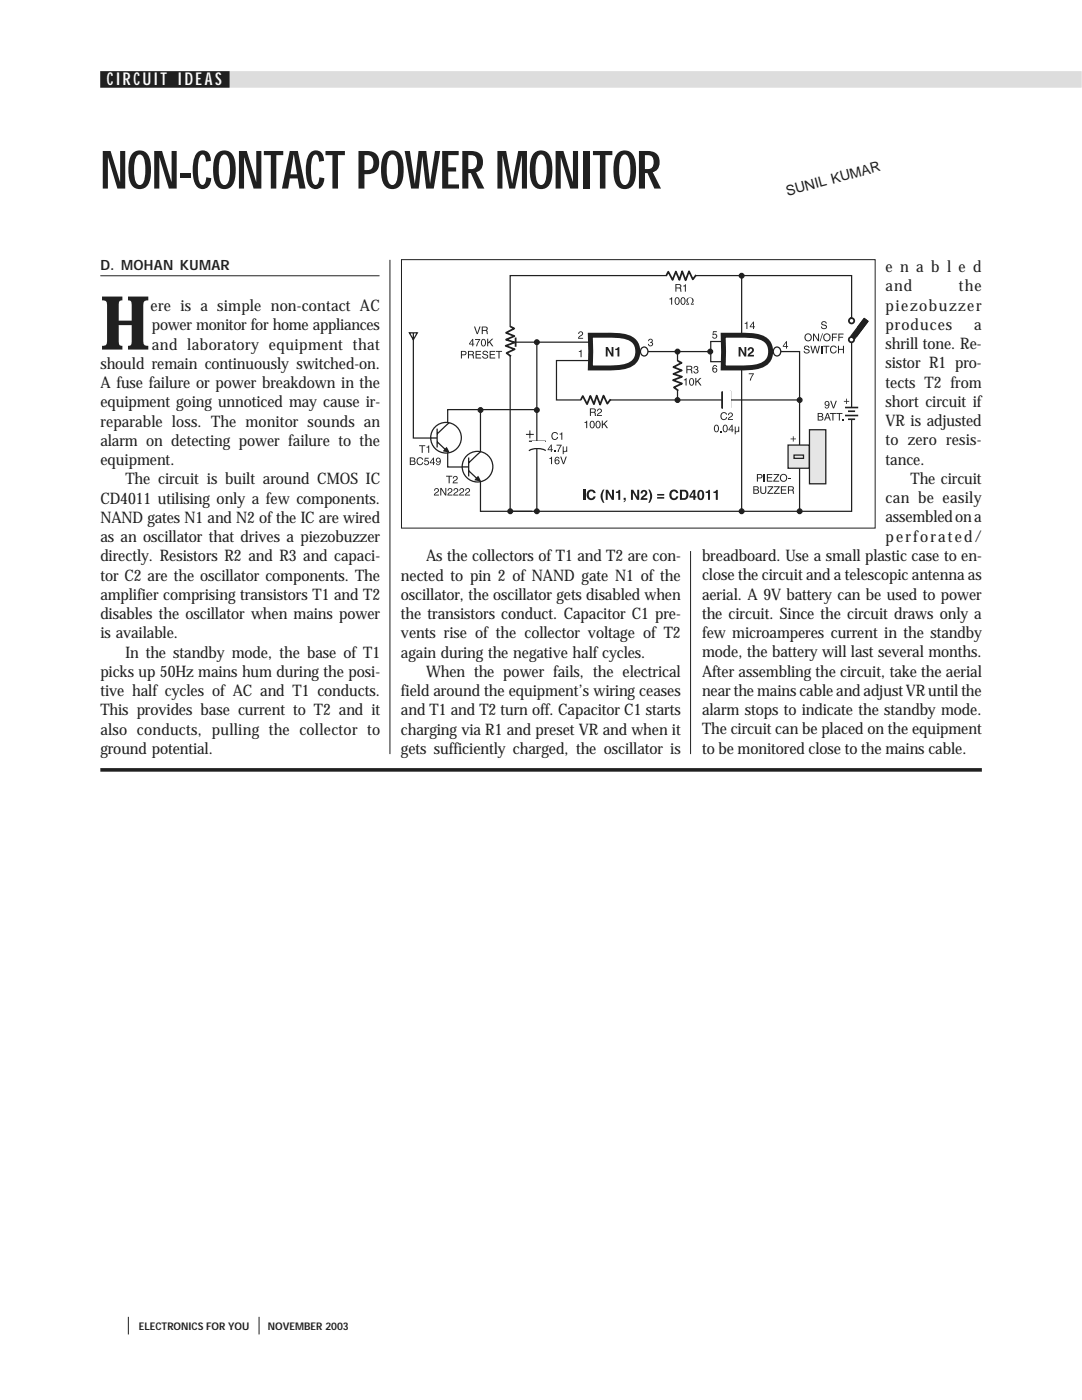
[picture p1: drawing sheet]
<svg xmlns="http://www.w3.org/2000/svg" width="216mm" height="279mm" viewBox="0 0 216 279" stroke-linecap="round" stroke-linejoin="round" font-family="sans-serif">
<path d="M20.2 14.4h195.5v2.9h-195.5z" fill-rule="evenodd" fill="#dcdddf" stroke="#dcdddf" stroke-width=".34"/>
<path d="M20.2 14.4h25.4v2.9h-25.4z" fill-rule="evenodd" fill="#231f1f" stroke="#231f1f" stroke-width=".34"/>
<path d="M20 55h55.7M77.8 51.9v98.6M137.8 110v40.5M25.6 262.8v3.5M51.7 262.8v3.5" fill="none" stroke="#231f1f" stroke-width=".2"/>
<path d="M101.8 55h68.1v47h-68.1z" fill="none" stroke="#231f1f" stroke-width=".25"/>
<g fill="#fff">
<path d="M101.2 65.3h1.4v5.7h-1.4z"/>
<path d="M101.1 65.4h1.3v5.6h-1.3z"/>
</g>
<path d="M101.8 65.2l.8 .4-1.6 .8 1.6 .7-1.6 .7 1.7 .5-1.8 .7 1.8 .7-1.6 .8 .9 .6M102.9 67.4v1.8" fill="none" stroke="#231f1f" stroke-width=".35"/>
<path d="M102.9 68.3h17M128.6 70.2h13.2" fill="none" stroke="#231f1f" stroke-width=".25"/>
<path d="M128 69.5a.85 .85 0 0 1 1.3 .3 .85 .85 0 0 1-.5 1.2 .86 .86 0 0 1-1-.4 .86 .86 0 0 1 .2-1.1z" fill-rule="evenodd" fill="#fff" stroke="#231f1f" stroke-width=".25"/>
<path d="M117.8 66.9h2.3a14.9 14.9 0 0 1 5.7 .7 3.1 3.1 0 0 1 1.4 3.4 3.1 3.1 0 0 1-2.9 2.2l-1.7 .2h-4.8z" fill-rule="evenodd" fill="#fff" stroke="#231f1f" stroke-width=".99" stroke-linecap="butt"/>
<g fill="#231f1f">
<path d="M120.9 69.3h.4l.7 1.3v-1.3h.4v1.8h-.4l-.8-1.3v1.3h-.3z" fill-rule="evenodd"/>
<path d="M122.8 69.6l.3-.1 .2-.2h.3v1.8h-.4v-1.2h-.4z" fill-rule="evenodd"/>
</g>
<path d="M117.6 72h-6.6v7.8h48.5M135.2 70.1v9.7M154.9 70.2h4.6v31.7" fill="none" stroke="#231f1f" stroke-width=".25"/>
<g fill="#fff">
<path d="M134.5 72.2h1.5v5.6h-1.5z"/>
<path d="M134.5 72.2h1.3v5.6h-1.3z"/>
</g>
<path d="M135.2 72l.8 .4-1.6 .9 1.6 .6-1.6 .7 1.7 .6-1.8 .7 1.8 .7-1.6 .7 .9 .7" fill="none" stroke="#231f1f" stroke-width=".35"/>
<g fill="#231f1f">
<path d="M137 73v1.5h.2v-.6h.6l.2 .6h.2l-.3-.7 .2-.2v-.4zM137.2 73.2h.6l.1 .4-.7 .1z" fill-rule="evenodd"/>
<path d="M138.6 73.1l.3-.1 .4 .2v.2l-.2 .3 .2 .1a.44 .44 0 0 1-.1 .7h-.5l-.3-.3v-.1h.2l.1 .2 .2 .1 .3-.3-.1-.2-.3-.1v-.1l.3-.1-.1-.4-.3 .1-.1 .2h-.2z" fill-rule="evenodd"/>
<path d="M136.5 75.7l.5-.2v1.4h-.2v-1h-.3z" fill-rule="evenodd"/>
<path d="M137.8 75.7l.2-.1a.72 .72 0 0 1 0 1.2 .72 .72 0 0 1-.2-1.1zM137.7 75.5l-.2 .7a.55 .55 0 0 0 .5 .8 .55 .55 0 0 0 .5-.8 .57 .57 0 0 0-.2-.6 .57 .57 0 0 0-.6-.1z" fill-rule="evenodd"/>
<path d="M138.7 75.4h.2v.8l.8-.8h.3l-.7 .6 .7 .9h-.3l-.5-.7-.3 .2v.5h-.2z" fill-rule="evenodd"/>
</g>
<g fill="#fff">
<path d="M116.1 79h5.6v1.5h-5.6z"/>
<path d="M116.1 79.3h5.6v1.3h-5.6z"/>
</g>
<path d="M121.8 79.7l-.6 .9-.8-1.6-.7 1.7-.6-1.7-.6 1.7-.7-1.7-.7 1.7-.8-1.7-.4 .8" fill="none" stroke="#231f1f" stroke-width=".35"/>
<g fill="#231f1f">
<path d="M117.7 81.5v1.5h.2v-.6h.7l.1 .6h.3l-.3-.7 .2-.2-.1-.4zM117.9 81.7h.6l.1 .4-.7 .1z" fill-rule="evenodd"/>
<path d="M119.2 81.7a.52 .52 0 0 1 .9 .2 .52 .52 0 0 1-.5 .7l-.3 .2h.8v.2h-1l.2-.4 .5-.4 .1-.2-.3-.3-.2 .1-.1 .3h-.2z" fill-rule="evenodd"/>
<path d="M116.6 84.3l.6-.3v1.5h-.2v-1.1h-.4z" fill-rule="evenodd"/>
<path d="M118 84.2l.2-.1a.72 .72 0 0 1 0 1.2 .72 .72 0 0 1-.2-1.1zM117.9 84l-.2 .7a.55 .55 0 0 0 .5 .8 .55 .55 0 0 0 .5-.8 .57 .57 0 0 0-.2-.5 .57 .57 0 0 0-.6-.2z" fill-rule="evenodd"/>
<path d="M119.2 84.2l.1-.1a.72 .72 0 0 1 0 1.2 .72 .72 0 0 1-.1-1.1zM119.1 84l-.3 .7a.55 .55 0 0 0 .5 .8 .55 .55 0 0 0 .5-.8 .57 .57 0 0 0-.1-.5 .57 .57 0 0 0-.6-.2z" fill-rule="evenodd"/>
<path d="M120.1 83.9h.2v.8l.7-.8h.3l-.6 .6 .6 1h-.2l-.6-.8-.2 .2v.6h-.2z" fill-rule="evenodd"/>
<path d="M94.6 65.2h.2l.4 1.3 .5-1.3h.2l-.6 1.5h-.2z" fill-rule="evenodd"/>
<path d="M96.1 65.2v1.5h.2v-.7l.7 .1 .1 .6h.3l-.3-.8 .2-.1-.1-.5zM96.3 65.3l.7 .1 .1 .4-.8 .1z" fill-rule="evenodd"/>
<path d="M94.3 67.6l-.7 1.2h.6v.3h.2v-.3h.2v-.2h-.2v-1zM94.2 67.9v.7h-.4z" fill-rule="evenodd"/>
<path d="M94.8 67.7h1l-.6 1.4h-.2l.1-.3 .5-1h-.8z" fill-rule="evenodd"/>
<path d="M96.3 67.9l.2-.1a.72 .72 0 0 1 0 1.2 .72 .72 0 0 1-.2-1.1zM96.2 67.7l-.2 .7a.55 .55 0 0 0 .5 .8 .55 .55 0 0 0 .5-.8 .57 .57 0 0 0-.2-.6 .57 .57 0 0 0-.6-.1z" fill-rule="evenodd"/>
<path d="M97.2 67.6h.2v.7l.7-.7h.3l-.6 .6 .6 .9h-.2l-.5-.7-.3 .2v.5h-.2z" fill-rule="evenodd"/>
<path d="M92.2 70.2h.5l.1 .4-.6 .1zM92 70v1.5h.2v-.6l.7-.1a.44 .44 0 0 0 .2-.5 .44 .44 0 0 0-.5-.3z" fill-rule="evenodd"/>
<path d="M93.4 70v1.5h.2v-.6h.7l.1 .6h.2l-.2-.7 .1-.2v-.4zM93.6 70.2h.6l.1 .4-.7 .1z" fill-rule="evenodd"/>
<path d="M94.9 70h1.1v.2h-.9v.5h.8v.2h-.8v.5h.9v.1h-1.1z" fill-rule="evenodd"/>
<path d="M96.5 70.1a.57 .57 0 0 1 .9 .4h-.2l-.2-.3-.5 .1v.3l.8 .2a.56 .56 0 0 1-.3 .8 .56 .56 0 0 1-.8-.3v-.2h.2a.39 .39 0 0 0 .4 .3 .39 .39 0 0 0 .4-.4l-.3-.1a.56 .56 0 0 1-.6-.4z" fill-rule="evenodd"/>
<path d="M97.7 70h1.1v.2h-.9v.5h.8v.2h-.8v.5h.9v.1h-1.1z" fill-rule="evenodd"/>
<path d="M99 70h1.2v.2h-.5v1.3h-.2v-1.3h-.5z" fill-rule="evenodd"/>
</g>
<path d="M107.1 68.3v33.7" fill="none" stroke="#231f1f" stroke-width=".25"/>
<path d="M106.2 88.2h2.5v1.2h-2.5z" fill="#fff"/>
<path d="M105.5 88.1h3.4M108.9 90a3.3 3.3 0 0 0-3.3 0" fill="none" stroke="#231f1f" stroke-width=".25"/>
<path d="M104.9 86.7h1.6M105.7 85.9v1.6" fill="none" stroke="#231f1f" stroke-width=".2"/>
<path d="M106.2 88.2h2.5v1.2h-2.5z" fill="#fff"/>
<g fill="#231f1f">
<path d="M110.2 86.4a.67 .67 0 0 1 1.1 .3h-.2l-.1-.2a.49 .49 0 0 0-.7 .2 .64 .64 0 0 0 .4 .9l.3-.1 .2-.3h.2a.72 .72 0 0 1-1 .6 .72 .72 0 0 1-.3-1.1z" fill-rule="evenodd"/>
<path d="M111.7 86.6l.5-.3v1.5h-.2v-1.1h-.3z" fill-rule="evenodd"/>
<path d="M110 88.7l-.7 1.1h.6v.4h.2v-.4h.2v-.1h-.2v-1zM109.9 89v.7h-.5z" fill-rule="evenodd"/>
<path d="M111.1 88.8h1l-.6 1.4h-.2v-.3l.6-1h-.8z" fill-rule="evenodd"/>
<path d="M112.3 89.1h.2v.7l.2 .3 .3-.2v-.8h.2v1.1h-.2v-.2l-.1 .2h-.4v.4h-.2z" fill-rule="evenodd"/>
<path d="M109.6 91.4l.6-.2v1.4h-.2v-1h-.4z" fill-rule="evenodd"/>
<path d="M110.9 91.2a.76 .76 0 0 0-.3 .9 .76 .76 0 0 0 .8 .5 .49 .49 0 0 0 .2-.6 .49 .49 0 0 0-.6-.3l-.2 .2 .2-.5 .2-.1 .4 .2-.2-.3zM110.9 92.2a.32 .32 0 0 1 .6 0 .32 .32 0 0 1-.6 0z" fill-rule="evenodd"/>
<path d="M111.8 91.1h.2l.4 1.3 .5-1.3h.2l-.6 1.5h-.2z" fill-rule="evenodd"/>
</g>
<path d="M110.6 90h.2v.2h-.2z" fill="#231f1f"/>
<path d="M144.1 78.1v3.4M145.8 78v3.4" fill="none" stroke="#231f1f" stroke-width=".25"/>
<path d="M144.3 78.1h1.4v3.4h-1.4z" fill="#fff"/>
<g fill="#231f1f">
<path d="M143.9 82.5a.67 .67 0 0 1 1.2 .2h-.2l-.1-.2a.49 .49 0 0 0-.8 .2 .64 .64 0 0 0 .5 1l.3-.2 .1-.3h.2a.72 .72 0 0 1-1 .6 .72 .72 0 0 1-.3-1.1z" fill-rule="evenodd"/>
<path d="M145.4 82.5a.52 .52 0 0 1 .8 .1 .52 .52 0 0 1-.5 .7l-.3 .3h.8v.2h-1l.2-.5 .5-.3 .1-.2-.2-.3-.2 .1-.1 .3h-.2z" fill-rule="evenodd"/>
<path d="M142.8 85l.2-.1a.72 .72 0 0 1 0 1.2 .72 .72 0 0 1-.2-1.1zM142.7 84.8l-.3 .7a.55 .55 0 0 0 .6 .8 .55 .55 0 0 0 .5-.8 .57 .57 0 0 0-.2-.6 .57 .57 0 0 0-.6-.1z" fill-rule="evenodd"/>
<path d="M144.5 85l.2-.1a.72 .72 0 0 1 0 1.2 .72 .72 0 0 1-.2-1.1zM144.5 84.8l-.3 .7a.55 .55 0 0 0 .5 .8 .55 .55 0 0 0 .5-.8 .57 .57 0 0 0-.2-.6 .57 .57 0 0 0-.5-.1z" fill-rule="evenodd"/>
<path d="M146 84.8l-.7 1.1h.7v.3h.2v-.3h.2v-.2h-.2v-.9zM146 85v.7h-.5z" fill-rule="evenodd"/>
<path d="M146.6 85.1h.2v.8l.2 .2 .3-.2v-.8h.2v1.1h-.2v-.1l-.1 .1h-.4v.5h-.2z" fill-rule="evenodd"/>
</g>
<path d="M143.7 86h.2v.2h-.2z" fill="#231f1f"/>
<g fill="#fff">
<path d="M133.1 54.2h5.7v1.5h-5.7z"/>
<path d="M133.1 54.5h5.7v1.3h-5.7z"/>
</g>
<path d="M138.9 54.9l-.7 .9-.7-1.7-.7 1.8-.7-1.8-.5 1.8-.7-1.7-.7 1.7-.9-1.7-.4 .8" fill="none" stroke="#231f1f" stroke-width=".35"/>
<g fill="#231f1f">
<path d="M134.8 56.7v1.5h.2v-.6h.6l.2 .6h.2l-.2-.7 .1-.2v-.4zM135 56.9h.6l.1 .4-.7 .1z" fill-rule="evenodd"/>
<path d="M136.3 57l.6-.3v1.5h-.2v-1h-.4z" fill-rule="evenodd"/>
<path d="M133.6 59.6l.5-.3v1.5h-.2v-1.1h-.3z" fill-rule="evenodd"/>
<path d="M134.9 59.6l.2-.1a.72 .72 0 0 1 0 1.2 .72 .72 0 0 1-.2-1.1zM134.9 59.4l-.3 .7a.55 .55 0 0 0 .5 .7 .55 .55 0 0 0 .5-.7 .57 .57 0 0 0-.1-.6 .57 .57 0 0 0-.6-.1z" fill-rule="evenodd"/>
<path d="M136.1 59.6l.2-.1a.72 .72 0 0 1 0 1.2 .72 .72 0 0 1-.2-1.1zM136 59.4l-.2 .7a.55 .55 0 0 0 .5 .7 .55 .55 0 0 0 .5-.7 .57 .57 0 0 0-.2-.6 .57 .57 0 0 0-.6-.1z" fill-rule="evenodd"/>
<path d="M137.2 59.6a.69 .69 0 0 1 1.1 0 .69 .69 0 0 1-.4 1l.5-.1v.3h-.6l.1-.3a.55 .55 0 0 0 .2-.8 .55 .55 0 0 0-.9 0 .55 .55 0 0 0 .3 .8v.3h-.6v-.3l.5 .1a.66 .66 0 0 1-.2-1z" fill-rule="evenodd"/>
</g>
<path d="M148 55v47" fill="none" stroke="#231f1f" stroke-width=".25"/>
<path d="M154.5 69.5a.85 .85 0 0 1 1.3 .3 .85 .85 0 0 1-.5 1.2 .86 .86 0 0 1-1-.4 .86 .86 0 0 1 .2-1.1z" fill-rule="evenodd" fill="#fff" stroke="#231f1f" stroke-width=".25"/>
<path d="M144.3 66.9h2.4a14.9 14.9 0 0 1 5.6 .7 3.1 3.1 0 0 1 1.4 3.4 3.1 3.1 0 0 1-2.9 2.2l-1.7 .2h-4.8z" fill-rule="evenodd" fill="#fff" stroke="#231f1f" stroke-width=".99" stroke-linecap="butt"/>
<g fill="#231f1f">
<path d="M147.4 69.3h.4l.7 1.3v-1.3h.4v1.8h-.4l-.7-1.3-.1 1.3h-.3z" fill-rule="evenodd"/>
<path d="M149.4 69.4a.68 .68 0 0 1 1 .3 .68 .68 0 0 1-.6 .9l-.2 .2h.8v.3h-1.2a1.37 1.37 0 0 1 .8-1.1v-.3l-.2-.1h-.2l-.1 .3h-.3z" fill-rule="evenodd"/>
</g>
<path d="M141.8 68.2h2.7v4h-2.7z" fill="none" stroke="#231f1f" stroke-width=".25"/>
<g fill="#e6e7e8" stroke="#231f1f" stroke-width=".25">
<path d="M157.2 88.8h4.3v4.6h-4.3z" fill-rule="evenodd"/>
<path d="M161.5 85.8h3.3v10.8h-3.3z" fill-rule="evenodd"/>
<path d="M158.4 90.8h1.9v.7h-1.9z" fill-rule="evenodd"/>
</g>
<g fill="#231f1f">
<path d="M151.2 94.8h.6l.1 .4-.7 .1zM151 94.6v1.5h.2v-.6l.8-.1a.44 .44 0 0 0 .1-.5 .44 .44 0 0 0-.4-.3z" fill-rule="evenodd"/>
<path d="M153 94.6h1.1v.2h-.9v.5h.8v.1h-.8v.5h.9v.2h-1.1z" fill-rule="evenodd"/>
<path d="M154.4 94.6h1.1v.2l-1 1.1h1v.2h-1.2l.9-1.3h-.8z" fill-rule="evenodd"/>
<path d="M155.7 95.4a.6 .6 0 0 1 1.2 0 .6 .6 0 0 1-1.2 0zM155.5 95.3a.8 .8 0 0 0 1.6 0 .8 .8 0 0 0-1.6 0z" fill-rule="evenodd"/>
<path d="M150.5 97.2h.6l.1 .4-.7 .1zM150.3 97v1.6l.9-.1a.41 .41 0 0 0 .3-.4 .41 .41 0 0 0-.3-.4l.2-.3-.2-.3zM150.5 97.8l.6 .1 .1 .3-.7 .2z" fill-rule="evenodd"/>
<path d="M151.7 97h.2l.1 1.2a.42 .42 0 0 0 .6 .1l.1-1.3h.2v1a.6 .6 0 0 1-.6 .6 .6 .6 0 0 1-.6-.6z" fill-rule="evenodd"/>
<path d="M153.2 97h1.1v.2l-.9 1.2h.9v.2h-1.2l.9-1.4h-.8z" fill-rule="evenodd"/>
<path d="M154.5 97h1.1v.2l-.9 1.2h.9v.2h-1.2l.9-1.4h-.8z" fill-rule="evenodd"/>
<path d="M155.8 97h1.1v.2h-.9v.5h.8v.2h-.8v.5h.9v.2h-1.1z" fill-rule="evenodd"/>
<path d="M157.2 97v1.6h.2v-.7h.7l.1 .7h.3l-.3-.8 .2-.2-.1-.4zM157.4 97.2h.7l.1 .4-.8 .1z" fill-rule="evenodd"/>
<path d="M157.7 87.5h.5v-.4h.2v.4h.4v.2h-.4v.4h-.2v-.4h-.5z" fill-rule="evenodd"/>
</g>
<g fill="#231f1f">
<path d="M152.4 94.6h.2v1.5h-.2z"/>
<path d="M157.3 95.4h.5v.2h-.5z"/>
</g>
<path d="M168.8 63.5h2.1v4.9h-2.1z" fill="#fff"/>
<path d="M172.4 63.6l.8 .5-2.7 3.5-.7-.5z" fill-rule="evenodd" fill="#231f1f" stroke="#231f1f" stroke-width=".25"/>
<path d="M168.8 63.6h2.1v4.9h-2.1z" fill="#fff"/>
<path d="M169.7 63.4v.1h.2M170 68.3h.1" fill="none" stroke="#231f1f" stroke-width=".25"/>
<g fill="none" stroke="#231f1f" stroke-width=".35">
<circle cx="169.9" cy="67.8" r=".53"/>
<circle cx="169.9" cy="64" r=".53"/>
</g>
<path d="M172.4 63.6l.8 .5-2.7 3.5-.7-.5z" fill-rule="evenodd" fill="#231f1f" stroke="#231f1f" stroke-width=".25"/>
<g fill="#231f1f">
<path d="M164.1 64.2a.57 .57 0 0 1 .9 .4h-.2l-.2-.3-.5 .1v.3l.7 .2a.56 .56 0 0 1-.2 .8 .56 .56 0 0 1-.8-.3v-.2h.2a.39 .39 0 0 0 .4 .3 .39 .39 0 0 0 .4-.4l-.3-.1a.56 .56 0 0 1-.6-.4z" fill-rule="evenodd"/>
<path d="M160.6 67.4a.6 .6 0 0 1 1.2 0 .6 .6 0 0 1-1.2 0zM160.5 67.3a.77 .77 0 0 0 1.5 0 .77 .77 0 0 0-1.5 0z" fill-rule="evenodd"/>
<path d="M162.2 66.6h.3l.7 1.2v-1.2h.2v1.5h-.2l-.8-1.2v1.2h-.2z" fill-rule="evenodd"/>
<path d="M164.1 66.5h.1l-.5 1.6h-.1z" fill-rule="evenodd"/>
<path d="M164.4 67.4a.57 .57 0 0 1 1.1 0 .57 .57 0 0 1-1.1 0zM164.2 67.3a.77 .77 0 0 0 1.5 0 .77 .77 0 0 0-1.5 0z" fill-rule="evenodd"/>
<path d="M166 66.6h1v.2h-.8v.4h.7v.2h-.7v.7h-.2z" fill-rule="evenodd"/>
<path d="M167.3 66.6h1v.2h-.8v.4h.7v.2h-.7v.7h-.2z" fill-rule="evenodd"/>
<path d="M160.6 69a.57 .57 0 0 1 .9 .4h-.2l-.2-.2h-.4v.3l.7 .3a.56 .56 0 0 1-.2 .8 .56 .56 0 0 1-.8-.4v-.2h.2a.39 .39 0 0 0 .4 .4 .39 .39 0 0 0 .3-.4l-.3-.1a.56 .56 0 0 1-.6-.5z" fill-rule="evenodd"/>
<path d="M161.7 69h.2l.3 1.2 .3-1.2h.3l.3 1.2 .3-1.2h.2l-.4 1.5h-.2l-.3-1.2-.4 1.2h-.2z" fill-rule="evenodd"/>
<path d="M164.3 69h1.2v.2h-.5v1.3h-.2v-1.3h-.5z" fill-rule="evenodd"/>
<path d="M165.8 69.2a.67 .67 0 0 1 1.1 .3h-.2l-.1-.2a.49 .49 0 0 0-.7 .1 .64 .64 0 0 0 .4 1l.3-.2 .2-.2h.2a.72 .72 0 0 1-1 .5 .72 .72 0 0 1-.3-1.1z" fill-rule="evenodd"/>
<path d="M167.2 69h.2v.6h.8v-.6h.2v1.5h-.2v-.7h-.8v.7h-.2z" fill-rule="evenodd"/>
<path d="M142.3 66.1h.7v.2h-.6l-.1 .4 .2-.1a.5 .5 0 0 1 .6 .3 .5 .5 0 0 1-.2 .6l-.5 .1-.3-.4h.2a.33 .33 0 0 0 .4 .2 .33 .33 0 0 0 .2-.5 .33 .33 0 0 0-.5-.1l-.2 .1z" fill-rule="evenodd"/>
<path d="M142.4 72.9a.76 .76 0 0 0-.3 .9 .76 .76 0 0 0 .7 .5 .49 .49 0 0 0 .3-.6 .49 .49 0 0 0-.7-.3l-.1 .2 .1-.5 .3-.1 .4 .2-.3-.3zM142.3 73.9a.35 .35 0 0 1 .7 0 .35 .35 0 0 1-.7 0z" fill-rule="evenodd"/>
<path d="M148.6 64.5l.5-.3v1.5h-.2v-1.1h-.3z" fill-rule="evenodd"/>
<path d="M150.3 64.2l-.7 1.1h.7v.4h.1v-.4h.3v-.2h-.3v-.9zM150.2 64.5l.1 .6h-.5z" fill-rule="evenodd"/>
<path d="M149.4 74.5h1l-.6 1.5h-.2l.1-.4 .5-.9h-.8z" fill-rule="evenodd"/>
<path d="M156.9 68.1l-.7 1.1h.6v.4h.2v-.4h.3v-.1h-.3v-1zM156.8 68.4v.7h-.4z" fill-rule="evenodd"/>
<path d="M115.5 66.3a.52 .52 0 0 1 .9 .1 .52 .52 0 0 1-.6 .7l-.3 .3h.9v.2h-1.1l.2-.5 .5-.3 .2-.2-.3-.3-.2 .1-.1 .3h-.2z" fill-rule="evenodd"/>
<path d="M115.5 70.1l.5-.3v1.5h-.2v-1.1h-.3z" fill-rule="evenodd"/>
<path d="M129.5 67.7l.3-.1 .4 .2 .1 .2-.2 .3 .1 .1a.44 .44 0 0 1-.1 .7h-.5l-.3-.3v-.2h.2l.1 .3 .2 .1 .3-.3v-.2l-.4-.1v-.2l.3-.1v-.3h-.4l-.1 .3h-.2z" fill-rule="evenodd"/>
</g>
<path d="M163.8 69h.2v1.5h-.2z" fill="#231f1f"/>
<g fill="#231f1f" stroke="#231f1f" stroke-width=".25">
<circle cx="148" cy="55" r=".47"/>
<circle cx="148" cy="102" r=".47"/>
<circle cx="159.6" cy="102" r=".47"/>
<circle cx="159.6" cy="79.8" r=".47"/>
<circle cx="135.2" cy="79.8" r=".47"/>
<circle cx="135.2" cy="70.2" r=".47"/>
<circle cx="107.1" cy="68.3" r=".47"/>
<circle cx="107.1" cy="102" r=".47"/>
</g>
<path d="M107.2 81.7h-17.9v11.5h3.3" fill="none" stroke="#231f1f" stroke-width=".25"/>
<circle cx="89" cy="87.4" r="3.1" fill="#fff" stroke="#231f1f" stroke-width=".25"/>
<path d="M85.9 87.4h1.3M87.2 85.5v3.8M87.2 88.2l2.2 2.1M89.7 84.3l-2.5 2.3M95.9 81.8v20.2h10.2" fill="none" stroke="#231f1f" stroke-width=".25"/>
<path d="M89.1 89.4l.4 .8-.9-.2z" fill-rule="evenodd" fill="#231f1f" stroke="#231f1f" stroke-width=".25"/>
<circle cx="95.3" cy="93.1" r="3.1" fill="#fff" stroke="#231f1f" stroke-width=".25"/>
<path d="M92.2 93.2h1.3M93.5 91.3v3.8M93.5 93.9l2.2 2.2M95.9 90.1l-2.4 2.3" fill="none" stroke="#231f1f" stroke-width=".25"/>
<g fill="#231f1f" stroke="#231f1f" stroke-width=".25">
<path d="M95.4 95.2l.4 .8-.9-.2z" fill-rule="evenodd"/>
<circle cx="101.8" cy="102" r=".47"/>
<circle cx="95.9" cy="81.8" r=".47"/>
</g>
<g fill="#231f1f">
<path d="M83.6 88.9h1.3v.1h-.6v1.4h-.2v-1.4h-.5z" fill-rule="evenodd"/>
<path d="M85.1 89.2l.5-.3v1.5h-.2v-1.1h-.3z" fill-rule="evenodd"/>
<path d="M82 91.5h.5l.1 .3-.6 .1zM81.8 91.3v1.5l.9-.1a.41 .41 0 0 0 .2-.3 .41 .41 0 0 0-.2-.4l.2-.3-.2-.4zM82 92.1h.5l.2 .4-.7 .1z" fill-rule="evenodd"/>
<path d="M83.3 91.5a.67 .67 0 0 1 1.1 .2h-.2l-.1-.1a.49 .49 0 0 0-.7 .1 .64 .64 0 0 0 .4 1l.3-.2 .2-.3h.2a.72 .72 0 0 1-1 .6 .72 .72 0 0 1-.3-1.1z" fill-rule="evenodd"/>
<path d="M84.8 91.4h.7v.1h-.6l-.1 .4h.2a.5 .5 0 0 1 .6 .2 .5 .5 0 0 1-.2 .6l-.5 .1-.3-.4h.2a.33 .33 0 0 0 .4 .2 .33 .33 0 0 0 .2-.4 .33 .33 0 0 0-.5-.1l-.2 .1z" fill-rule="evenodd"/>
<path d="M86.4 91.3l-.6 1.1h.6v.4h.2v-.4h.2v-.1h-.2v-1zM86.4 91.6v.7h-.5z" fill-rule="evenodd"/>
<path d="M87.2 91.4a.48 .48 0 0 0-.2 .7 .48 .48 0 0 0 .8 0l-.2 .5-.2 .1-.4-.3 .2 .4a.75 .75 0 0 0 .7-.4 .75 .75 0 0 0 0-.8l-.5-.3zM87.1 91.8a.35 .35 0 0 1 .7 0 .35 .35 0 0 1-.7 0z" fill-rule="evenodd"/>
<path d="M89 94.9h1.2v.2h-.5v1.4h-.2v-1.4h-.5z" fill-rule="evenodd"/>
<path d="M90.5 95.2a.52 .52 0 0 1 .8 .1 .52 .52 0 0 1-.5 .7l-.3 .3h.8v.2h-1l.2-.5 .5-.3 .1-.3-.3-.3-.2 .1-.1 .3h-.1z" fill-rule="evenodd"/>
<path d="M86.7 97.6a.52 .52 0 0 1 .9 .1 .52 .52 0 0 1-.6 .7l-.2 .3h.8v.2h-1l.1-.5 .6-.3 .1-.3-.3-.2h-.2l-.1 .3h-.2z" fill-rule="evenodd"/>
<path d="M87.9 97.4h.2l.8 1.2v-1.2h.2v1.5h-.3l-.7-1.2v1.2h-.2z" fill-rule="evenodd"/>
<path d="M89.4 97.6a.52 .52 0 0 1 .9 .1 .52 .52 0 0 1-.6 .7l-.2 .3h.8v.2h-1l.1-.5 .6-.3 .1-.3-.3-.2h-.2l-.1 .3h-.2z" fill-rule="evenodd"/>
<path d="M90.6 97.6a.52 .52 0 0 1 .9 .1 .52 .52 0 0 1-.6 .7l-.3 .3h.9v.2h-1.1l.2-.5 .5-.3 .2-.3-.3-.2h-.2l-.1 .3h-.2z" fill-rule="evenodd"/>
<path d="M91.7 97.6a.52 .52 0 0 1 .9 .1 .52 .52 0 0 1-.5 .7l-.3 .3h.8v.2h-1l.2-.5 .5-.3 .1-.3-.3-.2h-.2l-.1 .3h-.2z" fill-rule="evenodd"/>
<path d="M92.9 97.6a.52 .52 0 0 1 .9 .1 .52 .52 0 0 1-.6 .7l-.2 .3h.8v.2h-1l.2-.5 .5-.3 .1-.3-.3-.2h-.2l-.1 .3h-.2z" fill-rule="evenodd"/>
</g>
<path d="M116.5 97.7v2.1" fill="none" stroke="#231f1f" stroke-width=".42"/>
<g fill="#231f1f">
<path d="M117.3 98a.89 .89 0 0 1 .9-.3 .89 .89 0 0 1 .6 .7h-.4v-.1a.47 .47 0 0 0-.5-.2 .47 .47 0 0 0-.4 .3 .64 .64 0 0 0 0 .7 .64 .64 0 0 0 .7 .3l.2-.3h.4a.91 .91 0 0 1-1 .7 .91 .91 0 0 1-.7-1z" fill-rule="evenodd"/>
<path d="M120.3 97.7h.3a2.49 2.49 0 0 0 0 2.6h-.3a2.01 2.01 0 0 1 0-2.6z" fill-rule="evenodd"/>
<path d="M120.9 97.7h.4l.8 1.4v-1.4h.4v2.1h-.4l-.8-1.5v1.5h-.4z" fill-rule="evenodd"/>
<path d="M122.9 98.1h.3l.2-.3h.4v2h-.4v-1.4h-.5z" fill-rule="evenodd"/>
<path d="M124.4 99.3h.5a.63 .63 0 0 1-.5 .9l.3-.4h-.3z" fill-rule="evenodd"/>
<path d="M125.9 97.7h.4l.8 1.4 .1-1.4h.3v2.1h-.4l-.8-1.5v1.5h-.4z" fill-rule="evenodd"/>
<path d="M128.1 97.9a.68 .68 0 0 1 1 .2 .68 .68 0 0 1-.3 .9l-.5 .4h.9v.4h-1.4l.2-.6 .8-.8-.3-.3-.2 .1-.1 .3h-.4z" fill-rule="evenodd"/>
<path d="M129.3 97.7h.3a2.02 2.02 0 0 1 0 2.6h-.3a2.5 2.5 0 0 0 0-2.6z" fill-rule="evenodd"/>
<path d="M131.1 98.6v.3h1.4v-.3zM131.1 99.2v.3h1.4v-.3z" fill-rule="evenodd"/>
<path d="M133.8 98a.89 .89 0 0 1 .9-.3 .89 .89 0 0 1 .6 .7h-.4v-.1a.47 .47 0 0 0-.5-.2 .47 .47 0 0 0-.4 .3 .64 .64 0 0 0 0 .7 .64 .64 0 0 0 .7 .3l.2-.3h.4a.91 .91 0 0 1-1 .7 .91 .91 0 0 1-.7-1z" fill-rule="evenodd"/>
<path d="M135.7 97.7v2.1h.8a1.03 1.03 0 0 0 .9-1 1.03 1.03 0 0 0-.8-1.1zM136.1 98.1a.71 .71 0 0 1 .8 .4 .71 .71 0 0 1-.2 .9h-.6z" fill-rule="evenodd"/>
<path d="M138.3 98.2v.8h-.5zM138.3 97.8l-.7 1.2v.3h.7v.5h.4v-.5h.3v-.3h-.3v-1.2z" fill-rule="evenodd"/>
<path d="M139.3 98a1.15 1.15 0 0 0 .5 1.8h.3a1.39 1.39 0 0 0 0-2h-.6zM139.7 98.2l.1-.1a1.02 1.02 0 0 1 0 1.4 .94 .94 0 0 1-.1-1.3z" fill-rule="evenodd"/>
<path d="M140.8 98.1h.3l.2-.3h.4v2h-.4v-1.4h-.5z" fill-rule="evenodd"/>
<path d="M142.4 98.1h.3l.2-.3h.3v2h-.4v-1.4h-.4z" fill-rule="evenodd"/>
</g>
<circle cx="141.7" cy="70.2" r=".47" fill="#231f1f" stroke="#231f1f" stroke-width=".25"/>
<path d="M169.4 81.4h1.1v1.7h-1.1z" fill="#fff"/>
<path d="M168.6 81.3h2.6M169.2 82.1h1.4" fill="none" stroke="#231f1f" stroke-width=".33"/>
<path d="M168.4 80h.4v-.4h.2v.4h.4v.2h-.4v.4h-.2v-.4h-.4z" fill-rule="evenodd" fill="#231f1f"/>
<path d="M169.4 83h1.1v.8h-1.1z" fill="#fff"/>
<path d="M168.6 82.9h2.6M169.2 83.7h1.4" fill="none" stroke="#231f1f" stroke-width=".33"/>
<g fill="#231f1f">
<path d="M164.7 80.1a.48 .48 0 0 0-.1 .7 .48 .48 0 0 0 .7 0l-.1 .5-.2 .1-.5-.3 .2 .4a.75 .75 0 0 0 .8-.4 .75 .75 0 0 0-.1-.8l-.4-.3zM164.7 80.5a.32 .32 0 0 1 .6 0 .32 .32 0 0 1-.6 0z" fill-rule="evenodd"/>
<path d="M165.7 80h.2l.4 1.3 .4-1.3h.3l-.6 1.5h-.2z" fill-rule="evenodd"/>
<path d="M163.4 82.6h.5l.1 .4-.6 .1zM163.2 82.4v1.5h.9a.41 .41 0 0 0 .2-.4 .41 .41 0 0 0-.3-.4l.2-.3-.1-.3zM163.4 83.2h.5l.2 .4-.7 .2z" fill-rule="evenodd"/>
<path d="M165 82.4l-.6 1.5h.2l.2-.4h.6l.2 .4h.2l-.6-1.5zM165.1 82.6l.2 .7h-.4z" fill-rule="evenodd"/>
<path d="M165.6 82.4h1.2v.2h-.5v1.3h-.2v-1.3h-.5z" fill-rule="evenodd"/>
<path d="M166.9 82.4h1.2v.2h-.5v1.3h-.2v-1.3h-.5z" fill-rule="evenodd"/>
</g>
<path d="M168.1 83.7h.2v.2h-.2z" fill="#231f1f"/>
<path d="M81.7 66.4h1.6l-.8 1.4zM82.5 66.5v20.9h3.6" fill="none" stroke="#231f1f" stroke-width=".25"/>
<circle cx="107.1" cy="81.8" r=".47" fill="#231f1f" stroke="#231f1f" stroke-width=".25"/>
<path d="M80.1 51.8h94.5v53.6h-94.5z" fill="none" stroke="#231f1f" stroke-width=".2"/>
<path d="M20 153.6h175.9" fill="none" stroke="#231f1f" stroke-width=".72" stroke-linecap="butt"/>
<text font-size="14.9" fill="#231f1f" x="20" y="69.8">H</text>
<text font-size="10.6" fill="#231f1f" x="20" y="37.6">NON-CONTACT POWER MONITOR</text>
<text font-size="3.5" fill="#fff" x="21.3" y="17">CIRCUIT IDEAS</text>
<g font-size="3.2" fill="#231f1f">
<text x="176.7" y="54.3">e n a b l e d</text>
<text x="176.7" y="58.1">and</text>
<text x="191.4" y="58.1">the</text>
<text x="30.1" y="62.1">ere is a simple non-contact AC</text>
<text x="30.3" y="65.9">power monitor for home appliances</text>
<text x="176.7" y="62">piezobuzzer</text>
<text x="176.7" y="65.8">produces</text>
<text x="194.4" y="65.8">a</text>
<text x="30.3" y="69.8">and laboratory equipment that</text>
<text x="176.7" y="69.7">shrill tone. Re-</text>
<text x="20" y="73.6">should remain continuously switched-on.</text>
<text x="20" y="77.4">A fuse failure or power breakdown in the</text>
<text x="176.7" y="73.5">sistor R1 pro-</text>
<text x="176.7" y="77.4">tects T2 from</text>
<text x="20" y="81.3">equipment going unnoticed may cause ir-</text>
<text x="176.7" y="81.2">short circuit if</text>
<text x="20" y="85.1">reparable loss. The monitor sounds an</text>
<text x="20" y="89">alarm on detecting power failure to the</text>
<text x="176.7" y="85">VR is adjusted</text>
<text x="176.7" y="88.9">to zero resis-</text>
<text x="20" y="92.8">equipment.</text>
<text x="176.7" y="92.8">tance.</text>
<text x="20" y="100.5">CD4011 utilising only a few components.</text>
<text x="25" y="96.6">The circuit is built around CMOS IC</text>
<text x="176.7" y="100.5">can be easily</text>
<text x="181.7" y="96.6">The circuit</text>
<text x="20" y="104.4">NAND gates N1 and N2 of the IC are wired</text>
<text x="176.7" y="104.3">assembled on a</text>
<text x="20" y="108.2">as an oscillator that drives a piezobuzzer</text>
<text x="20" y="112.1">directly. Resistors R2 and R3 and capaci-</text>
<text x="85" y="112">As the collectors of T1 and T2 are con-</text>
<text x="140.1" y="112">breadboard. Use a small plastic case to en-</text>
<text x="176.7" y="108.1">perforated/</text>
<text x="20" y="115.9">tor C2 are the oscillator components. The</text>
<text x="20" y="119.7">amplifier comprising transistors T1 and T2</text>
<text x="80" y="115.9">nected to pin 2 of NAND gate N1 of the</text>
<text x="80" y="119.7">oscillator, the oscillator gets disabled when</text>
<text x="140.1" y="115.8">close the circuit and a telescopic antenna as</text>
<text x="140.1" y="119.7">aerial. A 9V battery can be used to power</text>
<text x="20" y="123.6">disables the oscillator when mains power</text>
<text x="80" y="123.6">the transistors conduct. Capacitor C1 pre-</text>
<text x="140.1" y="123.5">the circuit. Since the circuit draws only a</text>
<text x="20" y="127.4">is available.</text>
<text x="25" y="131.3">In the standby mode, the base of T1</text>
<text x="80" y="127.4">vents rise of the collector voltage of T2</text>
<text x="80" y="131.2">again during the negative half cycles.</text>
<text x="140.1" y="127.3">few microamperes current in the standby</text>
<text x="140.1" y="131.2">mode, the battery will last several months.</text>
<text x="20" y="135.1">picks up 50Hz mains hum during the posi-</text>
<text x="85" y="135.1">When the power fails, the electrical</text>
<text x="140.1" y="135">After assembling the circuit, take the aerial</text>
<text x="20" y="139">tive half cycles of AC and T1 conducts.</text>
<text x="20" y="142.8">This provides base current to T2 and it</text>
<text x="80" y="138.9">field around the equipment’s wiring ceases</text>
<text x="80" y="142.8">and T1 and T2 turn off. Capacitor C1 starts</text>
<text x="140.1" y="138.9">near the mains cable and adjust VR until the</text>
<text x="140.1" y="142.7">alarm stops to indicate the standby mode.</text>
<text x="20" y="146.6">also conducts, pulling the collector to</text>
<text x="80" y="146.6">charging via R1 and preset VR and when it</text>
<text x="140.1" y="146.6">The circuit can be placed on the equipment</text>
<text x="20" y="150.5">ground potential.</text>
<text x="80" y="150.5">gets sufficiently charged, the oscillator is</text>
<text x="140.1" y="150.4">to be monitored close to the mains cable.</text>
</g>
<g font-size="2.8" fill="#231f1f">
<text x="157.1" y="39.1" transform="rotate(-15 157.1 39.1)">SUNIL KUMAR</text>
<text x="20" y="54">D. MOHAN KUMAR</text>
</g>
<g font-size="2.1" fill="#231f1f">
<text x="27.7" y="265.4">ELECTRONICS FOR YOU</text>
<text x="53.5" y="265.4">NOVEMBER 2003</text>
</g>
</svg>
